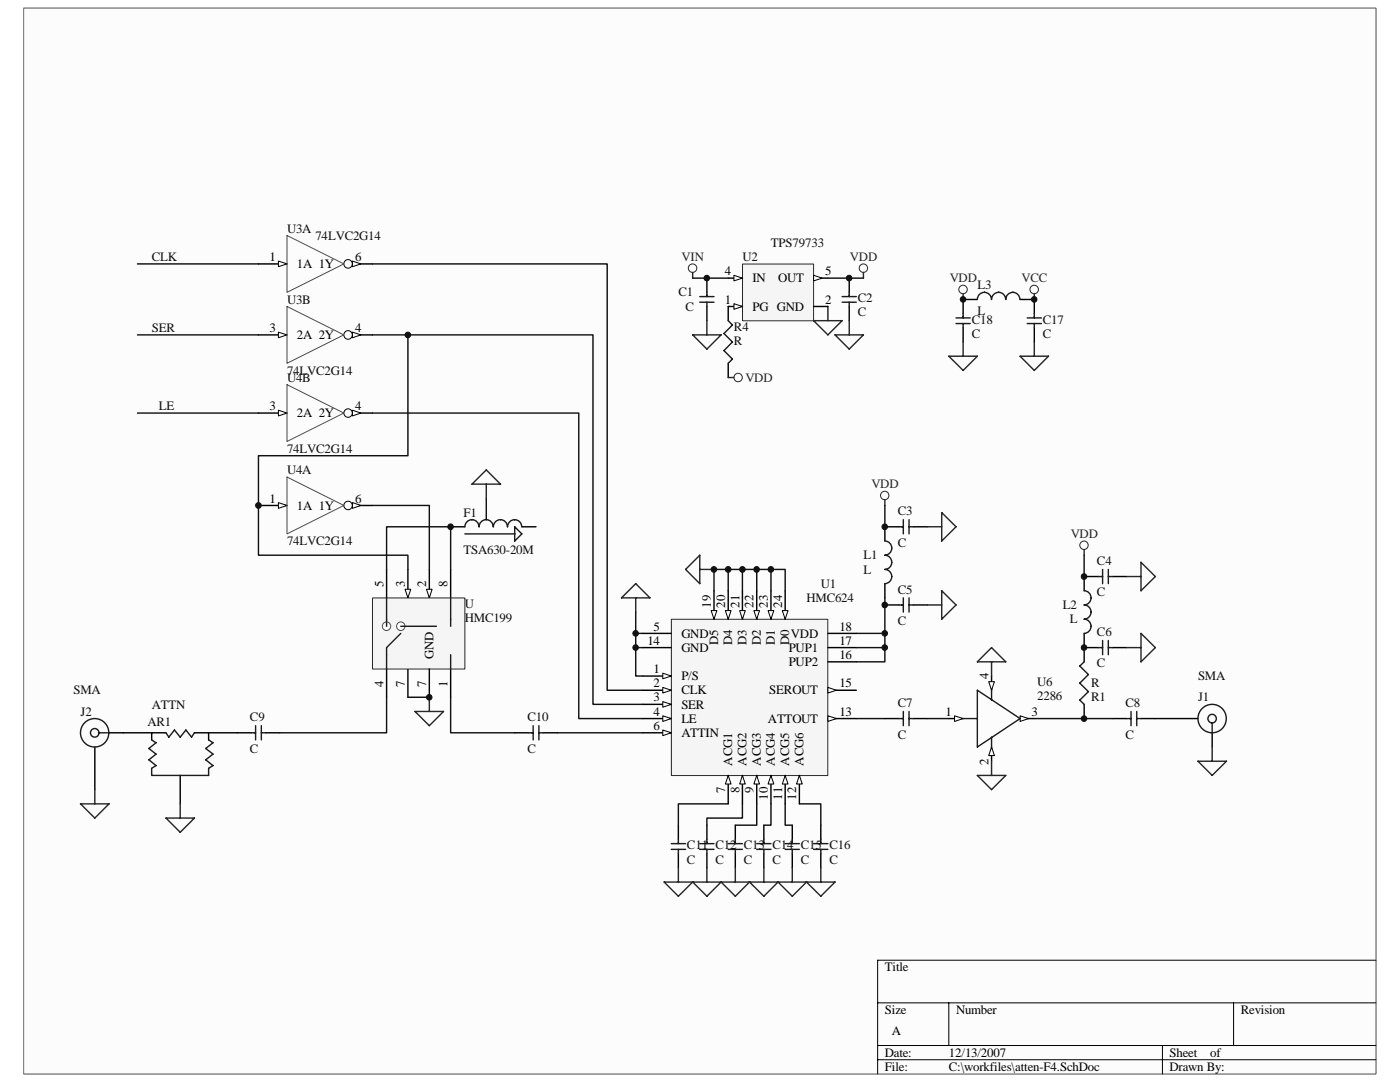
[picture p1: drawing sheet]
<svg xmlns="http://www.w3.org/2000/svg" width="279mm" height="216mm" viewBox="0 0 279 216" stroke-linecap="round" stroke-linejoin="round" font-family="sans-serif">
<path d="M4.7 1.7h269.9v212.6h-269.9z" fill="#fcfcfc"/>
<path d="M4.7 1.6h269.9v212.7h-269.9z" fill="none" stroke="#6e6e6e" stroke-width=".2"/>
<path d="M4.7 1.7h269.9v212.6h-269.9z" fill="#fcfcfc"/>
<path d="M4.7 1.6h269.9v212.7h-269.9z" fill="none" stroke="#6e6e6e" stroke-width=".2"/>
<path d="M274.6 191.6h-99.4v22.7M175.2 200.1h99.4M175.2 208.6h99.4M175.2 211.5h99.4M189.4 200.1v8.5M232 208.6v5.7M246.2 200.1v8.5" fill="none" stroke="#000" stroke-width=".2"/>
<path d="M18.9 149.1v8.5M21.8 146.2h2.8" fill="none" stroke="#000" stroke-width=".28"/>
<g fill="none" stroke="#1c1c1c" stroke-width=".28">
<path d="M19.8 146.2h2"/>
<circle cx="18.9" cy="146.2" r="2.83"/>
<circle cx="18.9" cy="146.2" r=".85"/>
</g>
<path d="M134 123.6h31.2v31.1h-31.2z" fill="#f5f5f5"/>
<path d="M134 123.6h31.2v31.1h-31.2z" fill="none" stroke="#262626" stroke-width=".2"/>
<path d="M128.3 137.7h5.7" fill="none" stroke="#000" stroke-width=".28"/>
<path d="M132.3 137.2l1.7 .5-1.7 .6z" fill="#fcfcfc" stroke="#000" stroke-width=".2"/>
<path d="M128.3 140.5h5.7" fill="none" stroke="#000" stroke-width=".28"/>
<path d="M132.3 140l1.7 .5-1.7 .6z" fill="#fcfcfc" stroke="#000" stroke-width=".2"/>
<path d="M128.3 143.4h5.7" fill="none" stroke="#000" stroke-width=".28"/>
<path d="M132.3 142.8l1.7 .6-1.7 .6z" fill="#fcfcfc" stroke="#000" stroke-width=".2"/>
<path d="M128.3 146.2h5.7" fill="none" stroke="#000" stroke-width=".28"/>
<path d="M132.3 145.7l1.7 .5-1.7 .6z" fill="#fcfcfc" stroke="#000" stroke-width=".2"/>
<path d="M128.3 134.9h5.7" fill="none" stroke="#000" stroke-width=".28"/>
<path d="M132.3 134.3l1.7 .6-1.7 .5z" fill="#fcfcfc" stroke="#000" stroke-width=".2"/>
<path d="M165.2 143.4h5.7" fill="none" stroke="#000" stroke-width=".28"/>
<path d="M165.2 142.8l1.7 .6-1.7 .6z" fill="#fcfcfc" stroke="#000" stroke-width=".2"/>
<path d="M128.3 126.4h5.7M165.2 126.4h5.7M165.2 129.2h5.7M165.2 132.1h5.7M165.2 137.7h5.7" fill="none" stroke="#000" stroke-width=".28"/>
<path d="M165.2 137.2l1.7 .5-1.7 .6z" fill="#fcfcfc" stroke="#000" stroke-width=".2"/>
<path d="M156.7 117.9v5.6M128.3 129.2h5.7" fill="none" stroke="#000" stroke-width=".28"/>
<path d="M156.1 121.8h1.2l-.6 1.7z" fill="#fcfcfc" stroke="#000" stroke-width=".2"/>
<path d="M153.9 117.9v5.6" fill="none" stroke="#000" stroke-width=".28"/>
<path d="M153.3 121.8h1.1l-.5 1.7z" fill="#fcfcfc" stroke="#000" stroke-width=".2"/>
<path d="M151 117.9v5.6" fill="none" stroke="#000" stroke-width=".28"/>
<path d="M150.5 121.8h1.1l-.6 1.7z" fill="#fcfcfc" stroke="#000" stroke-width=".2"/>
<path d="M148.2 117.9v5.6" fill="none" stroke="#000" stroke-width=".28"/>
<path d="M147.6 121.8h1.1l-.5 1.7z" fill="#fcfcfc" stroke="#000" stroke-width=".2"/>
<path d="M145.3 117.9v5.6" fill="none" stroke="#000" stroke-width=".28"/>
<path d="M144.8 121.8h1.1l-.6 1.7z" fill="#fcfcfc" stroke="#000" stroke-width=".2"/>
<path d="M142.5 117.9v5.6" fill="none" stroke="#000" stroke-width=".28"/>
<path d="M141.9 121.8h1.2l-.6 1.7z" fill="#fcfcfc" stroke="#000" stroke-width=".2"/>
<path d="M145.3 154.7v5.7" fill="none" stroke="#000" stroke-width=".28"/>
<path d="M145.3 154.7l.6 1.7h-1.1z" fill="#fcfcfc" stroke="#000" stroke-width=".2"/>
<path d="M148.2 154.7v5.7" fill="none" stroke="#000" stroke-width=".28"/>
<path d="M148.2 154.7l.5 1.7h-1.1z" fill="#fcfcfc" stroke="#000" stroke-width=".2"/>
<path d="M151 154.7v5.7" fill="none" stroke="#000" stroke-width=".28"/>
<path d="M151 154.7l.6 1.7h-1.1z" fill="#fcfcfc" stroke="#000" stroke-width=".2"/>
<path d="M153.9 154.7v5.7" fill="none" stroke="#000" stroke-width=".28"/>
<path d="M153.9 154.7l.5 1.7h-1.1z" fill="#fcfcfc" stroke="#000" stroke-width=".2"/>
<path d="M156.7 154.7v5.7" fill="none" stroke="#000" stroke-width=".28"/>
<path d="M156.7 154.7l.6 1.7h-1.2z" fill="#fcfcfc" stroke="#000" stroke-width=".2"/>
<path d="M159.5 154.7v5.7" fill="none" stroke="#000" stroke-width=".28"/>
<path d="M159.5 154.7l.6 1.7h-1.1z" fill="#fcfcfc" stroke="#000" stroke-width=".2"/>
<g fill="none" stroke="#000" stroke-width=".28">
<path d="M89.9 105.1h2.9M104.1 105.1h2.9M24.6 146.2h5.7M33.1 146.2h-2.8v1.4M36 154.7v5.7M38.8 146.2h2.8v1.4M41.6 146.2h8.6M53 146.2h2.8M102.7 146.2h2.9M108.4 146.2h2.9M176.6 143.4h2.8M182.3 143.4h2.8"/>
<path d="M203.6 143.4h2.8M135.4 164.7v2.8M135.4 170.3v2.9M141.1 164.7v2.8M141.1 170.3v2.9M146.7 164.7v2.8M146.7 170.3v2.9M152.4 164.7v2.8M152.4 170.3v2.9M158.1 164.7v2.8M158.1 170.3v2.9M163.8 164.7v2.8"/>
<path d="M163.8 170.3v2.9"/>
</g>
<g fill="none" stroke="#1c1c1c" stroke-width=".28">
<path d="M92.8 105.1a1.42 1.42 0 0 1 1.4-1.4 1.43 1.43 0 0 1 1.4 1.4 1.41 1.41 0 0 1 1.4-1.4 1.41 1.41 0 0 1 1.4 1.4M92.8 106.5h9.9M98.5 105.1a1.42 1.42 0 0 1 1.4-1.4 1.42 1.42 0 0 1 1.4 1.4 1.41 1.41 0 0 1 1.4-1.4 1.41 1.41 0 0 1 1.4 1.4M102.7 105.1l1.4 1.4-1.4 1.4zM30.3 147.6l.8 .6-1.4 1.2 1.4 1.1-1.4 1.1 1.4 1.2-.8 .5v1.4h11.3v-1.4l.9-.5-1.4-1.2 1.4-1.1-1.4-1.1 1.4-1.2-.9-.6M33.1 146.2l.6 .9 1.1-1.4 1.2 1.4 1.1-1.4 1.1 1.4 .6-.9M50.2 146.2h.8M51 144.8v2.8M52.2 146.2h.8M52.2 144.8v2.8M105.6 146.2h.8M106.4 144.8v2.8"/>
<path d="M107.5 146.2h.9M107.5 144.8v2.8M179.4 143.4h.9M180.3 142v2.8M181.4 143.4h.9M181.4 142v2.8M134 168.3h2.8M134 169.5h2.8M135.4 167.5v.8M135.4 169.5v.8M139.7 168.3h2.8M139.7 169.5h2.8"/>
<path d="M141.1 167.5v.8M141.1 169.5v.8M145.3 168.3h2.9M145.3 169.5h2.9M146.7 167.5v.8M146.7 169.5v.8M151 168.3h2.9M151 169.5h2.9M152.4 167.5v.8M152.4 169.5v.8M156.7 168.3h2.8M156.7 169.5h2.8"/>
<path d="M158.1 167.5v.8M158.1 169.5v.8M162.4 168.3h2.8M162.4 169.5h2.8M163.8 167.5v.8M163.8 169.5v.8"/>
</g>
<g fill="none" stroke="#262626" stroke-width=".28">
<path d="M94.2 96.6l2.8-2.8 2.9 2.8zM97 96.6v2.8M176.6 99.7v1.2M124 119.3l2.9-2.8 2.8 2.8zM126.9 119.3v2.8M136.8 113.6l2.9-2.8v5.7zM139.7 113.6h2.8M33.1 163.2h5.7l-2.8 2.9zM36 160.4v2.8M132.5 176h34.1l-2.8 2.8-2.8-2.8-2.9 2.8-2.8-2.8-2.9 2.8-2.8-2.8-2.9 2.8-2.8-2.8-2.8 2.8-2.9-2.8-2.8 2.8zM135.4 173.2v2.8M141.1 173.2v2.8"/>
<path d="M146.7 173.2v2.8M152.4 173.2v2.8M158.1 173.2v2.8M163.8 173.2v2.8"/>
</g>
<g fill="none" stroke="#0e0e0e" stroke-width=".28">
<path d="M74.3 52.7h46.9v85h7.1M74.3 66.8h44v73.7h10M74.3 82.4h41.2v61h12.8M97 99.4v4.3M142.5 117.9v-4.3h14.2v4.3M145.3 113.6v4.3M148.2 113.6v4.3M151 113.6v4.3M153.9 113.6v4.3M126.9 122.1v7.1h1.4M126.9 126.4h1.4M170.9 129.2h5.7"/>
<path d="M176.6 126.4v5.7h-5.7M111.3 146.2h17M170.9 143.4h5.7M145.3 160.4h-9.9v4.3M148.2 160.4v2.8h-7.1v1.5M151 160.4v4.3h-4.3M153.9 160.4v4.3h-1.5M156.7 160.4v4.3h1.4M159.5 160.4h4.3v4.3"/>
</g>
<circle cx="176.6" cy="98.9" r=".84" fill="none" stroke="#262626" stroke-width=".2"/>
<path d="M203.6 142.8l1.7 .6-1.7 .6z" fill="#fcfcfc" stroke="#000" stroke-width=".2"/>
<path d="M189.4 143.4h2.8" fill="none" stroke="#000" stroke-width=".28"/>
<path d="M190.5 142.8l1.7 .6-1.7 .6z" fill="#fcfcfc" stroke="#000" stroke-width=".2"/>
<path d="M197.9 149.1v2.8" fill="none" stroke="#000" stroke-width=".28"/>
<path d="M197.9 149.1l.6 1.7h-1.2z" fill="#fcfcfc" stroke="#000" stroke-width=".2"/>
<path d="M197.9 134.9v2.8" fill="none" stroke="#000" stroke-width=".28"/>
<path d="M197.3 136h1.2l-.6 1.7z" fill="#fcfcfc" stroke="#000" stroke-width=".2"/>
<g fill="none" stroke="#1c1c1c" stroke-width=".28">
<path d="M139.7 59.2h2.8M141.1 58.3v.9M168.1 59.2h2.8M169.5 58.3v.9M139.7 60.3h2.8M141.1 60.3v.9M168.1 60.3h2.8M169.5 60.3v.9M176.6 107.9a1.42 1.42 0 0 1 1.4 1.5 1.42 1.42 0 0 1-1.4 1.4 1.42 1.42 0 0 1 1.4 1.4 1.42 1.42 0 0 1-1.4 1.4 1.42 1.42 0 0 1 1.4 1.4 1.42 1.42 0 0 1-1.4 1.5M179.4 105.1h.9M180.3 103.7v2.8M180.3 119.3v2.8"/>
<path d="M181.4 105.1h.9M181.4 103.7v2.8M181.4 119.3v2.8M216.4 117.9a1.42 1.42 0 0 1 1.3 1.4 1.42 1.42 0 0 1-1.3 1.4 1.42 1.42 0 0 1 1.3 1.4 1.42 1.42 0 0 1-1.3 1.4 1.42 1.42 0 0 1 1.3 1.5 1.42 1.42 0 0 1-1.3 1.4M219.2 115h.8M220 113.6v2.9M221.2 115h.8M221.2 113.6v2.9M179.4 120.7h.9M181.4 120.7h.9M195.1 137.7l8.5 5.7-8.5 5.7zM197.9 137.7v2"/>
<path d="M216.4 132.1l-.9 .8 1.7 1.7-1.7 1.7 1.7 1.7-1.7 1.7 .9 .8M219.2 129.2h.8M220 127.8v2.8M221.2 127.8v2.8M221.2 129.2h.8M192.2 143.4h2.9M197.9 147.1v2M224.9 143.4h.8M225.7 142v2.8M226.9 143.4h.8M226.9 142v2.8M241.9 144.3v1.9"/>
<circle cx="241.9" cy="143.4" r=".84"/>
<circle cx="241.9" cy="143.4" r="2.83"/>
</g>
<path d="M27.4 52.7h24.2M138.2 55.5h7.1M27.4 66.8h24.2M27.4 82.4h24.2M176.6 119.3v7.1h-5.7M176.6 100.9v4.2M216.4 110.8v4.2M126.9 129.2v5.7h1.4M185.1 143.4h4.3M206.4 143.4h15.6" fill="none" stroke="#0e0e0e" stroke-width=".28"/>
<g fill="none" stroke="#262626" stroke-width=".28">
<path d="M138.2 54.4v1.1M172.3 54.4v1.1M138.2 66.8h5.7l-2.8 2.9zM141.1 64v2.8M162.4 64h5.7l-2.9 2.8zM165.2 61.2v2.8M166.6 66.8h5.7l-2.8 2.9zM169.5 64v2.8M185.1 105.1h2.8M187.9 102.3l2.9 2.8-2.9 2.8zM187.9 117.9l2.9 2.8-2.9 2.8zM216.4 109.6v1.2"/>
<path d="M224.9 115h2.8M227.7 112.2l2.9 2.8-2.9 2.9zM185.1 120.7h2.8M197.9 132.1v2.8M197.9 129.2l2.8 2.9h-5.6zM224.9 129.2h2.8M227.7 126.4l2.9 2.8-2.9 2.9zM18.9 157.6v2.8M195.1 154.7h5.6l-2.8 2.9zM197.9 151.9v2.8M239.1 151.9h5.7l-2.9 2.8zM241.9 149.1v2.8"/>
<path d="M16.1 160.4h5.7l-2.9 2.8z"/>
</g>
<g fill="none" stroke="#000" stroke-width=".28">
<path d="M141.1 55.5v2.8M169.5 55.5v2.8M141.1 61.2v2.8M169.5 61.2v2.8M176.6 116.5v2.8M179.4 105.1h-2.8v2.8M182.3 105.1h2.8M219.2 115h-2.8v2.9M222 115h2.9M176.6 120.7h2.8M182.3 120.7h2.8M216.4 126.4v5.7"/>
<path d="M216.4 129.2h2.8M222 129.2h2.9M216.4 140.5v2.9M222 143.4h2.9M227.7 143.4h11.4M241.9 146.2v2.9"/>
</g>
<g fill="none" stroke="#262626" stroke-width=".2">
<circle cx="138.2" cy="53.5" r=".85"/>
<circle cx="172.3" cy="53.5" r=".84"/>
<circle cx="216.3" cy="108.8" r=".84"/>
</g>
<path d="M148.2 52.7h14.2v11.3h-14.2z" fill="#f5f5f5"/>
<path d="M148.2 52.7h14.2v11.3h-14.2z" fill="none" stroke="#262626" stroke-width=".2"/>
<path d="M145.3 55.5h2.9" fill="none" stroke="#000" stroke-width=".28"/>
<path d="M146.5 54.9l1.7 .6-1.7 .5z" fill="#fcfcfc" stroke="#000" stroke-width=".2"/>
<path d="M162.4 55.5h2.8" fill="none" stroke="#000" stroke-width=".28"/>
<path d="M162.4 54.9l1.7 .6-1.7 .5z" fill="#fcfcfc" stroke="#000" stroke-width=".2"/>
<path d="M145.3 61.2h2.9" fill="none" stroke="#000" stroke-width=".28"/>
<path d="M146.5 60.6l1.7 .6-1.7 .5z" fill="#fcfcfc" stroke="#000" stroke-width=".2"/>
<path d="M145.3 61.2v2.8M145.3 72.5v2.8M162.4 61.2h2.8M51.6 100.9h5.7" fill="none" stroke="#000" stroke-width=".28"/>
<path d="M165.2 55.5h7.1" fill="none" stroke="#0e0e0e" stroke-width=".28"/>
<path d="M145.3 64l.9 .9-1.7 1.6 1.7 1.7-1.7 1.8 1.7 1.6-.9 .9" fill="none" stroke="#1c1c1c" stroke-width=".28"/>
<circle cx="147.3" cy="75.3" r=".84" fill="none" stroke="#262626" stroke-width=".2"/>
<path d="M145.3 75.3h1.2" fill="none" stroke="#262626" stroke-width=".28"/>
<path d="M55.6 100.3l1.7 .6-1.7 .5z" fill="#fcfcfc" stroke="#000" stroke-width=".2"/>
<path d="M68.6 100.9h5.7" fill="none" stroke="#000" stroke-width=".28"/>
<g fill="#fcfcfc" stroke="#000" stroke-width=".2">
<path d="M70.3 100.3l1.7 .6-1.7 .5z"/>
<circle cx="69.5" cy="100.9" r=".85"/>
</g>
<path d="M57.3 95.2l11.3 5.7-11.3 5.6z" fill="none" stroke="#4c4c4c" stroke-width=".2"/>
<path d="M51.6 52.7h5.7" fill="none" stroke="#000" stroke-width=".28"/>
<path d="M55.6 52.1l1.7 .6-1.7 .5z" fill="#fcfcfc" stroke="#000" stroke-width=".2"/>
<path d="M68.6 52.7h5.7" fill="none" stroke="#000" stroke-width=".28"/>
<g fill="#fcfcfc" stroke="#000" stroke-width=".2">
<path d="M70.3 52.1l1.7 .6-1.7 .5z"/>
<circle cx="69.5" cy="52.6" r=".85"/>
</g>
<path d="M57.3 47l11.3 5.7-11.3 5.6z" fill="none" stroke="#4c4c4c" stroke-width=".2"/>
<path d="M51.6 66.8h5.7" fill="none" stroke="#000" stroke-width=".28"/>
<path d="M55.6 66.3l1.7 .5-1.7 .6z" fill="#fcfcfc" stroke="#000" stroke-width=".2"/>
<path d="M68.6 66.8h5.7" fill="none" stroke="#000" stroke-width=".28"/>
<g fill="#fcfcfc" stroke="#000" stroke-width=".2">
<path d="M70.3 66.3l1.7 .5-1.7 .6z"/>
<circle cx="69.5" cy="66.8" r=".85"/>
</g>
<path d="M57.3 61.2l11.3 5.6-11.3 5.7z" fill="none" stroke="#4c4c4c" stroke-width=".2"/>
<path d="M51.6 82.4h5.7" fill="none" stroke="#000" stroke-width=".28"/>
<path d="M55.6 81.9l1.7 .5-1.7 .6z" fill="#fcfcfc" stroke="#000" stroke-width=".2"/>
<path d="M68.6 82.4h5.7" fill="none" stroke="#000" stroke-width=".28"/>
<g fill="#fcfcfc" stroke="#000" stroke-width=".2">
<path d="M70.3 81.9l1.7 .5-1.7 .6z"/>
<circle cx="69.5" cy="82.4" r=".85"/>
</g>
<path d="M57.3 76.8l11.3 5.6-11.3 5.7z" fill="none" stroke="#4c4c4c" stroke-width=".2"/>
<path d="M195.1 59.8h-2.9v2.8M203.6 59.8h2.8v2.8M192.2 65.4v2.8M206.4 65.4v2.8M77.2 113.6v5.7M89.9 113.6v5.7M89.9 133.5v5.6" fill="none" stroke="#000" stroke-width=".28"/>
<path d="M195.1 59.8a1.41 1.41 0 0 1 1.4-1.5 1.41 1.41 0 0 1 1.4 1.5 1.45 1.45 0 0 1 1.4-1.5 1.4 1.4 0 0 1 1.4 1.5 1.45 1.45 0 0 1 1.5-1.5h-.1a1.4 1.4 0 0 1 1.4 1.5M190.8 63.4h2.8M190.8 64.6h2.8M192.2 62.6v.8M192.2 64.6v.8M205 63.4h2.8M205 64.6h2.8M206.4 62.6v.8M206.4 64.6v.8M87.1 126.4l2.8 2.8" fill="none" stroke="#1c1c1c" stroke-width=".28"/>
<g fill="none" stroke="#262626" stroke-width=".2">
<circle cx="192.2" cy="57.8" r=".85"/>
<circle cx="206.4" cy="57.8" r=".85"/>
</g>
<path d="M192.2 58.6v1.2M206.4 58.6v1.2M189.4 71.1h5.7l-2.9 2.8zM192.2 68.2v2.9M203.6 71.1h5.7l-2.9 2.8zM206.4 68.2v2.9" fill="none" stroke="#262626" stroke-width=".28"/>
<g fill="#fcfcfc" stroke="#4c4c4c" stroke-width=".2">
<circle cx="89.9" cy="125" r=".85"/>
<circle cx="87.1" cy="125" r=".85"/>
</g>
<path d="M89.9 129.2v1.4" fill="none" stroke="#1c1c1c" stroke-width=".28"/>
<path d="M81.4 113.6v5.7" fill="none" stroke="#000" stroke-width=".28"/>
<path d="M80.8 117.6h1.2l-.6 1.7z" fill="#fcfcfc" stroke="#000" stroke-width=".2"/>
<path d="M85.7 113.6v5.7" fill="none" stroke="#000" stroke-width=".28"/>
<path d="M85.1 117.6h1.1l-.5 1.7z" fill="#fcfcfc" stroke="#000" stroke-width=".2"/>
<path d="M81.4 133.5v5.6" fill="none" stroke="#000" stroke-width=".28"/>
<path d="M74.4 119.3h18.4v14.2h-18.4z" fill="#f5f5f5"/>
<path d="M74.3 119.3h18.5v14.2h-18.5z" fill="none" stroke="#262626" stroke-width=".2"/>
<path d="M80 126.4l-2.8 2.8" fill="none" stroke="#1c1c1c" stroke-width=".28"/>
<path d="M77.2 133.5v5.6" fill="none" stroke="#000" stroke-width=".28"/>
<g fill="#fcfcfc" stroke="#4c4c4c" stroke-width=".2">
<circle cx="80" cy="125" r=".84"/>
<circle cx="77.1" cy="125" r=".85"/>
</g>
<path d="M77.2 119.3v5.7M89.9 119.3v5.7M77.2 129.2v4.3M80 125h7.1M89.9 130.6v2.9" fill="none" stroke="#1c1c1c" stroke-width=".28"/>
<path d="M85.7 133.5v5.6" fill="none" stroke="#000" stroke-width=".28"/>
<path d="M81.4 66.8v24.1h-29.8v19.9h29.8v2.8M74.3 100.9h11.4v12.7M77.2 113.6v-8.5h12.7v8.5M77.2 139.1v7.1h-21.4M81.4 139.1h4.3M89.9 139.1v7.1h12.8" fill="none" stroke="#0e0e0e" stroke-width=".28"/>
<path d="M85.7 139.1v2.9M82.8 142h5.7l-2.8 2.8z" fill="none" stroke="#262626" stroke-width=".28"/>
<g fill="#0e0e0e" stroke="#0e0e0e" stroke-width=".2">
<circle cx="51.6" cy="100.9" r=".57"/>
<circle cx="81.4" cy="66.8" r=".56"/>
<circle cx="85.7" cy="139.1" r=".56"/>
<circle cx="89.9" cy="105.1" r=".56"/>
<circle cx="126.8" cy="129.2" r=".55"/>
<circle cx="126.8" cy="126.4" r=".55"/>
<circle cx="141.1" cy="55.5" r=".55"/>
<circle cx="142.5" cy="113.6" r=".56"/>
<circle cx="145.3" cy="113.6" r=".57"/>
<circle cx="148.2" cy="113.6" r=".56"/>
<circle cx="151" cy="113.6" r=".56"/>
<circle cx="153.8" cy="113.6" r=".56"/>
<circle cx="169.5" cy="55.5" r=".55"/>
<circle cx="176.6" cy="129.2" r=".56"/>
<circle cx="176.6" cy="126.4" r=".56"/>
<circle cx="176.6" cy="120.7" r=".56"/>
<circle cx="176.6" cy="105.1" r=".56"/>
<circle cx="192.2" cy="59.7" r=".55"/>
<circle cx="206.4" cy="59.7" r=".55"/>
<circle cx="216.3" cy="143.4" r=".56"/>
<circle cx="216.3" cy="129.2" r=".56"/>
<circle cx="216.3" cy="115" r=".56"/>
</g>
<g font-size="2.6" fill="#0e0e0e">
<text x="57.3" y="46.4">U3A</text>
<text x="62.9" y="47.8">74LVC2G14</text>
<text x="30.3" y="52.1">CLK</text>
<text x="148.2" y="52.1">U2</text>
<text x="153.9" y="49.3">TPS79733</text>
<text x="135.4" y="59.2">C1</text>
<text x="195.1" y="57.7">L3</text>
<text x="57.3" y="60.6">U3B</text>
<text x="136.8" y="62">C</text>
<text x="146.5" y="66">R4</text>
<text x="171.2" y="60.3">C2</text>
<text x="171.2" y="63.1">C</text>
<text x="193.9" y="64.6">C18</text>
<text x="195.1" y="62.9">L</text>
<text x="208.1" y="64.6">C17</text>
<text x="30.3" y="66.3">SER</text>
<text x="146.5" y="68.8">R</text>
<text x="193.9" y="67.4">C</text>
<text x="208.1" y="67.4">C</text>
<text x="57.3" y="74.8">74LVC2G14</text>
<text x="57.3" y="76.2">U4B</text>
<text x="31.7" y="81.9">LE</text>
<text x="57.3" y="94.6">U4A</text>
<text x="57.3" y="90.4">74LVC2G14</text>
<text x="92.5" y="103.1">F1</text>
<text x="179.2" y="102.8">C3</text>
<text x="57.3" y="108.8">74LVC2G14</text>
<text x="92.5" y="110.5">TSA630-20M</text>
<text x="172.3" y="111.6">L1</text>
<text x="179.2" y="109.1">C</text>
<text x="218.9" y="112.8">C4</text>
<text x="163.8" y="117.3">U1</text>
<text x="172.3" y="114.5">L</text>
<text x="179.2" y="118.4">C5</text>
<text x="218.9" y="119">C</text>
<text x="92.8" y="121.3">U</text>
<text x="92.8" y="124.1">HMC199</text>
<text x="161" y="120.1">HMC624</text>
<text x="179.2" y="124.7">C</text>
<text x="212.1" y="121.6">L2</text>
<text x="213.5" y="124.4">L</text>
<text x="218.9" y="126.9">C6</text>
<text x="207" y="136.9">U6</text>
<text x="217.8" y="137.1">R</text>
<text x="218.9" y="133.2">C</text>
<text x="239.1" y="135.7">SMA</text>
<text x="14.7" y="138.6">SMA</text>
<text x="16.1" y="142.8">J2</text>
<text x="30.3" y="141.4">ATTN</text>
<text x="49.9" y="144">C9</text>
<text x="105.3" y="144">C10</text>
<text x="179.2" y="141.1">C7</text>
<text x="207" y="139.7">2286</text>
<text x="217.8" y="140">R1</text>
<text x="224.6" y="141.1">C8</text>
<text x="239.1" y="140">J1</text>
<text x="29.4" y="144.8">AR1</text>
<text x="179.2" y="147.4">C</text>
<text x="224.6" y="147.4">C</text>
<text x="49.9" y="150.2">C</text>
<text x="105.3" y="150.2">C</text>
<text x="137.1" y="169.5">C11 C12 C13 C14 C15 C16</text>
<text x="137.1" y="172.3">C</text>
<text x="142.8" y="172.3">C</text>
<text x="148.5" y="172.3">C</text>
<text x="154.2" y="172.3">C</text>
<text x="159.8" y="172.3">C</text>
<text x="165.5" y="172.3">C</text>
</g>
<g font-size="2.6">
<text x="53.8" y="52.1">1</text>
<text x="59.3" y="53.5">1A 1Y</text>
<text x="70.9" y="52.1">6</text>
<text x="144.7" y="54.9">4</text>
<text x="150.2" y="56.3">IN</text>
<text x="155.3" y="56.3">OUT</text>
<text x="164.7" y="54.9">5</text>
<text x="144.7" y="60.6">1</text>
<text x="150.2" y="62">PG GND</text>
<text x="164.7" y="60.6">2</text>
<text x="53.8" y="66.3">3</text>
<text x="59.3" y="67.7">2A 2Y</text>
<text x="70.9" y="66.3">4</text>
<text x="53.8" y="81.9">3</text>
<text x="59.3" y="83.3">2A 2Y</text>
<text x="70.9" y="81.9">4</text>
<text x="53.8" y="100.3">1</text>
<text x="59.3" y="101.7">1A 1Y</text>
<text x="70.9" y="100.3">6</text>
<text x="76.5" y="117" transform="rotate(-90 76.5 117)">5</text>
<text x="80.8" y="117" transform="rotate(-90 80.8 117)">3</text>
<text x="85.1" y="117" transform="rotate(-90 85.1 117)">2</text>
<text x="89.3" y="117" transform="rotate(-90 89.3 117)">8</text>
<text x="130.5" y="125.8">5</text>
<text x="141.9" y="121.3" transform="rotate(-90 141.9 121.3)">19</text>
<text x="144.7" y="121.3" transform="rotate(-90 144.7 121.3)">20</text>
<text x="147.6" y="121.3" transform="rotate(-90 147.6 121.3)">21</text>
<text x="150.4" y="121.3" transform="rotate(-90 150.4 121.3)">22</text>
<text x="153.2" y="121.3" transform="rotate(-90 153.2 121.3)">23</text>
<text x="156.1" y="121.3" transform="rotate(-90 156.1 121.3)">24</text>
<text x="167.5" y="125.8">18</text>
<text x="82.2" y="131.5" transform="rotate(-90 82.2 131.5)">GND</text>
<text x="86.5" y="131.5" transform="rotate(-90 86.5 131.5)">GND</text>
<text x="129.2" y="128.6">14</text>
<text x="136" y="127.2">GND</text>
<text x="136" y="130">GND</text>
<text x="143.3" y="128.7" transform="rotate(-90 143.3 128.7)">D5</text>
<text x="146.1" y="128.7" transform="rotate(-90 146.1 128.7)">D4</text>
<text x="149" y="128.7" transform="rotate(-90 149 128.7)">D3</text>
<text x="151.8" y="128.7" transform="rotate(-90 151.8 128.7)">D2</text>
<text x="154.7" y="128.7" transform="rotate(-90 154.7 128.7)">D1</text>
<text x="157.4" y="130">PUP1</text>
<text x="157.5" y="128.7" transform="rotate(-90 157.5 128.7)">D0</text>
<text x="157.8" y="127.2">VDD</text>
<text x="167.5" y="128.6">17</text>
<text x="167.5" y="131.5">16</text>
<text x="76.5" y="137.1" transform="rotate(-90 76.5 137.1)">4</text>
<text x="80.8" y="137.1" transform="rotate(-90 80.8 137.1)">7</text>
<text x="85.1" y="137.1" transform="rotate(-90 85.1 137.1)">7</text>
<text x="89.3" y="137.1" transform="rotate(-90 89.3 137.1)">1</text>
<text x="130.5" y="137.1">2</text>
<text x="130.5" y="134.3">1</text>
<text x="136" y="135.7">P/S</text>
<text x="157.4" y="132.9">PUP2</text>
<text x="167.5" y="137.1">15</text>
<text x="197.3" y="135.5" transform="rotate(-90 197.3 135.5)">4</text>
<text x="130.5" y="140">3</text>
<text x="130.5" y="142.8">4</text>
<text x="136" y="138.6">CLK</text>
<text x="136" y="141.4">SER</text>
<text x="153.5" y="138.6">SEROUT</text>
<text x="167.5" y="142.8">13</text>
<text x="188.7" y="142.8">1</text>
<text x="205.8" y="142.8">3</text>
<text x="130.5" y="145.6">6</text>
<text x="136" y="144.2">LE</text>
<text x="136" y="147.1">ATTIN</text>
<text x="153.3" y="144.2">ATTOUT</text>
<text x="146.1" y="152.8" transform="rotate(-90 146.1 152.8)">ACG1</text>
<text x="149" y="152.8" transform="rotate(-90 149 152.8)">ACG2</text>
<text x="151.8" y="152.8" transform="rotate(-90 151.8 152.8)">ACG3</text>
<text x="154.7" y="152.8" transform="rotate(-90 154.7 152.8)">ACG4</text>
<text x="157.5" y="152.8" transform="rotate(-90 157.5 152.8)">ACG5</text>
<text x="160.3" y="152.8" transform="rotate(-90 160.3 152.8)">ACG6</text>
<text x="197.3" y="152.7" transform="rotate(-90 197.3 152.7)">2</text>
<text x="144.7" y="158.3" transform="rotate(-90 144.7 158.3)">7</text>
<text x="147.6" y="158.3" transform="rotate(-90 147.6 158.3)">8</text>
<text x="150.4" y="158.3" transform="rotate(-90 150.4 158.3)">9</text>
<text x="153.2" y="159.6" transform="rotate(-90 153.2 159.6)">10</text>
<text x="156.1" y="159.6" transform="rotate(-90 156.1 159.6)">11</text>
<text x="158.9" y="159.6" transform="rotate(-90 158.9 159.6)">12</text>
<text x="176.6" y="193.8">Title</text>
<text x="176.6" y="202.3">Size</text>
<text x="190.8" y="202.3">Number</text>
<text x="247.6" y="202.3">Revision</text>
<text x="178" y="206.6">A</text>
<text x="176.6" y="210.8">Date:</text>
<text x="176.6" y="213.7">File:</text>
<text x="189.4" y="210.8">12/13/2007</text>
<text x="189.4" y="213.7">C:\workfiles\atten-F4.SchDoc</text>
<text x="233.4" y="210.8">Sheet</text>
<text x="233.4" y="213.7">Drawn By:</text>
<text x="241.5" y="210.8">of</text>
</g>
<g font-size="2.6" fill="#262626">
<text x="136" y="52.1">VIN</text>
<text x="169.6" y="52.1">VDD</text>
<text x="189.5" y="56.3">VDD</text>
<text x="203.9" y="56.3">VCC</text>
<text x="148.8" y="76.2">VDD</text>
<text x="173.9" y="97.5">VDD</text>
<text x="213.7" y="107.4">VDD</text>
</g>
</svg>
